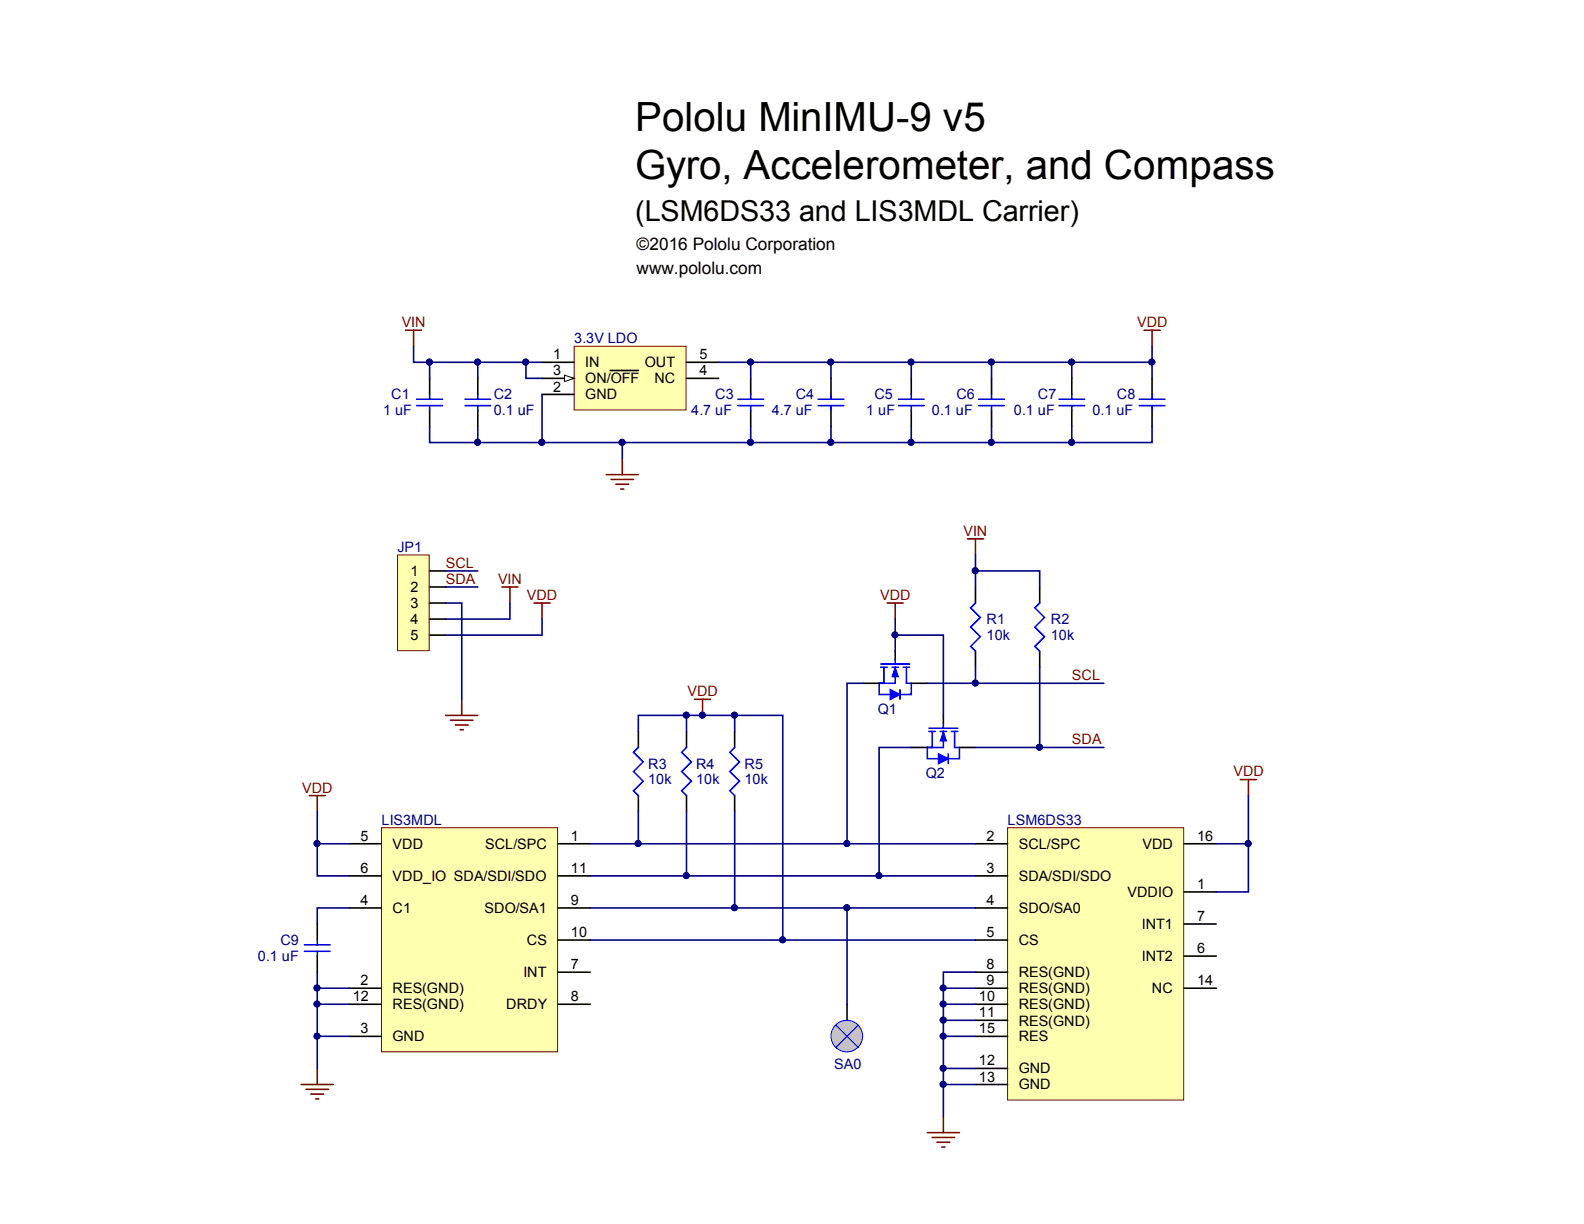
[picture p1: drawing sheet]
<svg xmlns="http://www.w3.org/2000/svg" width="279mm" height="216mm" viewBox="0 0 279 216" stroke-linecap="round" stroke-linejoin="round" font-family="sans-serif">
<path d="M177.7 146h31.1v48h-31.1z" fill="#ffffb0" stroke="#800000" stroke-width=".18"/>
<g fill="none" stroke="#000" stroke-width=".28">
<path d="M157.9 114.9v1.4M172.1 103.5v2.9M172.1 114.9v2.8M183.4 103.5v2.9M183.4 114.9v2.8M112.6 129v2.8M121.1 129v2.8M129.6 129v2.8M112.6 140.3v2.9M121.1 140.3v2.9M129.6 140.3v2.9M172.1 148.8h5.6"/>
<path d="M172.1 154.5h5.6M208.9 157.3h5.6M208.9 148.8h5.6M172.1 160.2h5.6M172.1 165.8h5.6M172.1 171.5h5.6M172.1 174.3h5.6M172.1 177.1h5.6M172.1 180h5.6M208.9 168.6h5.6M208.9 163h5.6M208.9 174.3h5.6"/>
<path d="M172.1 188.5h5.6M172.1 191.3h5.6M172.1 182.8h5.6"/>
</g>
<path d="M170.6 95h2.9M172.1 95v2.9M122.5 123.4h2.8M123.9 123.4v2.8M218.8 137.5h2.8M220.2 137.5v2.8M163.6 199.8h5.6M166.4 197v2.8M164.4 200.6h4M165.3 201.5h2.2M166.1 202.3h.6" fill="none" stroke="#800000" stroke-width=".28"/>
<circle cx="123.9" cy="126.1" r=".52" fill="#000080" stroke="#000080" stroke-width=".18"/>
<g fill="none" stroke="#00f" stroke-width=".28">
<path d="M155.4 117.1h5.1M155.4 117.7h1.1M155.9 117.7v2.8M157.3 117.7h1.2M157.9 116.3v.8M157.9 117.7v2.8M159.3 117.7h1.2M159.9 117.7v2.8h.8M172.1 106.4l-.9 .8 1.7 1.7-1.7 1.7 1.7 1.7-1.7 1.7 .9 .9M183.4 106.4l-.9 .8 1.7 1.7-1.7 1.7 1.7 1.7-1.7 1.7 .9 .9M112.6 131.8l-.9 .9 1.7 1.7-1.7 1.7 1.7 1.7-1.7 1.7 .9 .8M121.1 131.8l-.9 .9 1.7 1.7-1.7 1.7 1.7 1.7-1.7 1.7 .9 .8"/>
<path d="M129.6 131.8l-.9 .9 1.7 1.7-1.7 1.7 1.7 1.7-1.7 1.7 .9 .8"/>
</g>
<path d="M157.9 117.7l.6 1.7h-1.2z" fill="#00f"/>
<path d="M157.9 117.7l.6 1.7h-1.2z" fill="none" stroke="#00f" stroke-width=".18"/>
<path d="M155.1 120.5h2.8" fill="none" stroke="#00f" stroke-width=".28"/>
<path d="M157.1 121.7l1.7 .8-1.7 .9z" fill="#00f"/>
<path d="M155.1 120.5v2h2M157.1 121.7l1.7 .8-1.7 .9zM158.8 121.7v1.7M160.7 120.5v2h-1.9M163.9 128.4h5M163.9 129h1.1M164.4 129v2.8M165.8 129h1.2M166.4 127.6v.8M166.4 129v2.8M167.8 129h1.1M168.4 129v2.8h.8" fill="none" stroke="#00f" stroke-width=".28"/>
<path d="M152.2 120.5h2.9M160.7 120.5h2.9M166.4 126.2v1.4" fill="none" stroke="#000" stroke-width=".28"/>
<path d="M166.4 129l.6 1.7h-1.2z" fill="#00f"/>
<path d="M166.4 129l.6 1.7h-1.2z" fill="none" stroke="#00f" stroke-width=".18"/>
<path d="M163.6 131.8h2.8" fill="none" stroke="#00f" stroke-width=".28"/>
<path d="M165.5 133l1.7 .8-1.7 .9z" fill="#00f"/>
<path d="M163.6 131.8v2h1.9M165.5 133l1.7 .8-1.7 .9zM167.2 133v1.7M169.2 131.8v2h-2" fill="none" stroke="#00f" stroke-width=".28"/>
<path d="M160.7 131.8h2.9M169.2 131.8h2.9" fill="none" stroke="#000" stroke-width=".28"/>
<path d="M67.3 146h31.1v39.5h-31.1z" fill="#ffffb0" stroke="#800000" stroke-width=".18"/>
<g fill="none" stroke="#000" stroke-width=".28">
<path d="M61.6 154.5h5.7M61.6 148.8h5.7M98.4 154.5h5.7M98.4 148.8h5.7M56 163v2.8M56 168.6v2.9M61.6 160.2h5.7M61.6 174.3h5.7M61.6 177.1h5.7M98.4 160.2h5.7M98.4 165.8h5.7M98.4 171.5h5.7"/>
<path d="M98.4 177.1h5.7M61.6 182.8h5.7"/>
</g>
<path d="M53.7 166.7h4.5M53.7 167.8h4.5M56 165.8v.9M56 167.8v.8" fill="none" stroke="#00f" stroke-width=".28"/>
<path d="M54.5 140.3h2.9M56 140.3v2.9M53.1 191.3h5.7M54 192.1h3.9M54.8 193h2.3M55.7 193.8h.5M56 188.5v2.8" fill="none" stroke="#800000" stroke-width=".28"/>
<path d="M70.1 97.9h5.6v16.9h-5.6z" fill="#ffffb0" stroke="#800000" stroke-width=".18"/>
<path d="M75.8 100.7h2.8M75.8 103.5h2.8M75.8 109.2h2.8M75.8 106.4h2.8M75.8 112h2.8" fill="none" stroke="#000" stroke-width=".28"/>
<path d="M88.5 103.5h2.9M89.9 103.5v2.9M94.2 106.4h2.8M95.6 106.4v2.8M78.6 126.2h5.7M79.5 127h3.9M80.3 127.9h2.3M81.2 128.7h.5M81.4 123.4v2.8" fill="none" stroke="#800000" stroke-width=".28"/>
<path d="M101.3 61.1h19.7v11.2h-19.7z" fill="#ffffb0" stroke="#800000" stroke-width=".18"/>
<path d="M95.6 63.9h5.7M95.6 66.7h5.7" fill="none" stroke="#000" stroke-width=".28"/>
<path d="M99.6 66.2l1.7 .5-1.7 .6z" fill="#fff"/>
<path d="M99.6 66.2l1.7 .5-1.7 .6z" fill="none" stroke="#000" stroke-width=".18"/>
<g fill="none" stroke="#000" stroke-width=".28">
<path d="M75.8 66.7v2.9M75.8 72.4v2.8M84.3 66.7v2.9M84.3 72.4v2.8M95.6 69.6h5.7M107.6 65.3h5M121.1 63.9h5.7M121.1 66.7h5.7M132.4 66.7v2.9M132.4 72.4v2.8M146.6 66.7v2.9M146.6 72.4v2.8"/>
<path d="M160.7 66.7v2.9M160.7 72.4v2.8M174.9 66.7v2.9M174.9 72.4v2.8M189.1 66.7v2.9M189.1 72.4v2.8M203.2 66.7v2.9M203.2 72.4v2.8M149.4 177.1v2.9"/>
</g>
<g fill="none" stroke="#00f" stroke-width=".28">
<path d="M73.5 70.4h4.5M73.5 71.5h4.5M75.8 69.6v.8M75.8 71.5v.9M82 70.4h4.5M82 71.5h4.5M84.3 69.6v.8M84.3 71.5v.9M130.2 70.4h4.5M130.2 71.5h4.5M132.4 69.6v.8M132.4 71.5v.9"/>
<path d="M144.3 70.4h4.5M144.3 71.5h4.5M146.6 69.6v.8M146.6 71.5v.9M158.5 70.4h4.5M158.5 71.5h4.5M160.7 69.6v.8M160.7 71.5v.9M172.6 70.4h4.6M172.6 71.5h4.6M174.9 69.6v.8M174.9 71.5v.9"/>
<path d="M186.8 70.4h4.5M186.8 71.5h4.5M189.1 69.6v.8M189.1 71.5v.9M200.9 70.4h4.6M200.9 71.5h4.6M203.2 69.6v.8M203.2 71.5v.9"/>
</g>
<path d="M71.5 58.2h2.9M73 58.2v2.9M201.8 58.2h2.8M203.2 58.2v2.9M106.9 83.7h5.7M107.8 84.6h3.9M108.6 85.4h2.3M109.5 86.3h.5M109.8 80.9v2.8M156.5 106.4h2.8M157.9 106.4v2.8" fill="none" stroke="#800000" stroke-width=".28"/>
<g fill="none" stroke="#000080" stroke-width=".28">
<path d="M73 61.1v2.8h22.6M75.8 75.2v2.9h127.4v-2.9M75.8 63.9v2.8M84.3 63.9v2.8M84.3 75.2v2.9M92.8 63.9v2.8h2.8M95.6 69.6v8.5M109.8 78.1v2.8M126.8 63.9h76.4M132.4 63.9v2.8M132.4 75.2v2.9M146.6 63.9v2.8"/>
<path d="M146.6 75.2v2.9M160.7 63.9v2.8M160.7 75.2v2.9M174.9 63.9v2.8M174.9 75.2v2.9M189.1 63.9v2.8M189.1 75.2v2.9M203.2 61.1v5.6M172.1 97.9v2.8h11.3v2.8M78.6 106.4h2.8v17M78.6 100.7h5.7M78.6 103.5h5.7"/>
<path d="M89.9 106.4v2.8h-11.3M95.6 109.2v2.8h-17M157.9 109.2v5.7M157.9 112h8.5v14.2M172.1 117.7v2.8h-8.5M172.1 100.7v2.8M183.4 117.7v14.1h-11.3M112.6 129v-2.8h17v2.8M121.1 126.2v2.8M129.6 126.2h8.5v39.6M152.2 120.5h-2.8v28.3M160.7 131.8h-5.6v22.7"/>
<path d="M172.1 120.5h22.6M183.4 131.8h11.3M56 143.2v5.6h5.6M56 148.8v5.7h5.6M104.1 154.5h68M104.1 148.8h68M112.6 143.2v5.6M121.1 143.2v11.3M129.6 143.2v17M220.2 140.3v8.5h-5.7M220.2 148.8v8.5h-5.7M56 171.5v17"/>
<path d="M56 174.3h5.6M56 177.1h5.6M61.6 160.2h-5.6v2.8M104.1 165.8h68M172.1 180h-5.7v2.8M172.1 177.1h-5.7v2.9M172.1 174.3h-5.7v2.8M172.1 171.5h-5.7v2.8M56 182.8h5.6M172.1 191.3h-5.7v5.7M172.1 188.5h-5.7v2.8M172.1 182.8h-5.7v5.7"/>
</g>
<g fill="#000080" stroke="#000080" stroke-width=".18">
<circle cx="220.2" cy="148.8" r=".52"/>
<circle cx="138" cy="165.8" r=".52"/>
<circle cx="166.4" cy="191.3" r=".52"/>
<circle cx="166.4" cy="188.4" r=".52"/>
<circle cx="166.4" cy="182.8" r=".52"/>
<circle cx="166.4" cy="179.9" r=".52"/>
<circle cx="166.4" cy="177.1" r=".52"/>
<circle cx="166.4" cy="174.3" r=".52"/>
<circle cx="121" cy="154.4" r=".52"/>
<circle cx="121" cy="126.1" r=".52"/>
<circle cx="112.6" cy="148.8" r=".52"/>
<circle cx="172" cy="100.7" r=".52"/>
<circle cx="55.9" cy="182.8" r=".52"/>
<circle cx="55.9" cy="148.8" r=".52"/>
<circle cx="55.9" cy="174.3" r=".52"/>
<circle cx="55.9" cy="177.1" r=".52"/>
<circle cx="75.7" cy="63.9" r=".52"/>
<circle cx="84.2" cy="63.9" r=".52"/>
<circle cx="92.7" cy="63.9" r=".52"/>
<circle cx="109.7" cy="78" r=".52"/>
<circle cx="84.2" cy="78" r=".52"/>
<circle cx="132.4" cy="78" r=".52"/>
<circle cx="146.5" cy="78" r=".52"/>
<circle cx="146.5" cy="63.9" r=".52"/>
<circle cx="174.9" cy="63.9" r=".52"/>
<circle cx="132.4" cy="63.9" r=".52"/>
<circle cx="95.6" cy="78" r=".52"/>
<circle cx="160.7" cy="63.9" r=".52"/>
<circle cx="160.7" cy="78" r=".52"/>
<circle cx="174.9" cy="78" r=".52"/>
<circle cx="189" cy="78" r=".52"/>
<circle cx="203.2" cy="63.9" r=".52"/>
<circle cx="189" cy="63.9" r=".52"/>
<circle cx="129.5" cy="160.1" r=".52"/>
<circle cx="129.5" cy="126.1" r=".52"/>
<circle cx="123.9" cy="126.1" r=".52"/>
<circle cx="155" cy="154.4" r=".52"/>
<circle cx="149.4" cy="148.8" r=".52"/>
<circle cx="172" cy="120.5" r=".52"/>
<circle cx="183.3" cy="131.8" r=".52"/>
<circle cx="157.9" cy="112" r=".52"/>
</g>
<circle cx="149.4" cy="182.8" r="2.79" fill="#c0c0c0" stroke="#00f" stroke-width=".18"/>
<path d="M147.4 180.8l4 4M151.4 180.8l-4 4" fill="none" stroke="#00f" stroke-width=".18"/>
<path d="M104.1 160.2h68M149.4 160.2v16.9" fill="none" stroke="#000080" stroke-width=".28"/>
<g fill="#000080" stroke="#000080" stroke-width=".18">
<circle cx="129.5" cy="160.1" r=".52"/>
<circle cx="149.4" cy="160.1" r=".52"/>
</g>
<g font-size="7.1">
<text x="112" y="23.1">Pololu MinIMU-9 v5</text>
<text x="112" y="31.5">Gyro, Accelerometer, and Compass</text>
</g>
<text font-size="5.1" x="112" y="39.1">(LSM6DS33 and LIS3MDL Carrier)</text>
<g font-size="3">
<text x="112.3" y="44">©2016 Pololu Corporation</text>
<text x="112.3" y="48.3">www.pololu.com</text>
</g>
<g font-size="2.5" fill="#800000">
<text x="70.9" y="57.7">VIN</text>
<text x="200.6" y="57.7">VDD</text>
<text x="170" y="94.5">VIN</text>
<text x="78.6" y="100.2">SCL</text>
<text x="78.6" y="103">SDA</text>
<text x="87.9" y="103">VIN</text>
<text x="92.9" y="105.8">VDD</text>
<text x="155.2" y="105.8">VDD</text>
<text x="189.1" y="119.9">SCL</text>
<text x="121.3" y="122.8">VDD</text>
<text x="189.1" y="131.3">SDA</text>
<text x="217.6" y="136.9">VDD</text>
<text x="53.3" y="139.8">VDD</text>
</g>
<g font-size="2.5">
<text x="97.6" y="63.4">1</text>
<text x="103.2" y="64.8">IN</text>
<text x="113.7" y="64.8">OUT</text>
<text x="123.4" y="63.4">5</text>
<text x="97.6" y="66.2">3</text>
<text x="97.6" y="69.1">2</text>
<text x="103.2" y="67.6">ON/OFF</text>
<text x="103.2" y="70.4">GND</text>
<text x="115.4" y="67.6">NC</text>
<text x="123.4" y="66.2">4</text>
<text x="72.4" y="101.6">1</text>
<text x="72.4" y="104.4">2</text>
<text x="72.4" y="107.3">3</text>
<text x="72.4" y="110.1">4</text>
<text x="72.4" y="112.9">5</text>
<text x="63.6" y="148.3">5</text>
<text x="69.3" y="149.7">VDD</text>
<text x="85.6" y="149.7">SCL/SPC</text>
<text x="100.7" y="148.3">1</text>
<text x="174" y="148.3">2</text>
<text x="179.7" y="149.7">SCL/SPC</text>
<text x="201.5" y="149.7">VDD</text>
<text x="211.1" y="148.3">16</text>
<text x="63.6" y="153.9">6</text>
<text x="69.3" y="155.4">VDD_IO SDA/SDI/SDO</text>
<text x="100.7" y="153.9">11</text>
<text x="174" y="153.9">3</text>
<text x="179.7" y="155.4">SDA/SDI/SDO</text>
<text x="63.6" y="159.6">4</text>
<text x="69.3" y="161">C1</text>
<text x="85.5" y="161">SDO/SA1</text>
<text x="100.7" y="159.6">9</text>
<text x="174" y="159.6">4</text>
<text x="179.7" y="161">SDO/SA0</text>
<text x="198.9" y="158.2">VDDIO</text>
<text x="211.1" y="156.8">1</text>
<text x="92.9" y="166.7">CS</text>
<text x="100.7" y="165.3">10</text>
<text x="174" y="165.3">5</text>
<text x="179.7" y="166.7">CS</text>
<text x="201.4" y="163.9">INT1</text>
<text x="211.1" y="162.5">7</text>
<text x="63.6" y="173.8">2</text>
<text x="92.3" y="172.4">INT</text>
<text x="100.7" y="170.9">7</text>
<text x="174" y="170.9">8</text>
<text x="174" y="173.8">9</text>
<text x="179.7" y="172.4">RES(GND)</text>
<text x="201.4" y="169.6">INT2</text>
<text x="211.1" y="168.1">6</text>
<text x="211.1" y="173.8">14</text>
<text x="62.2" y="176.6">12</text>
<text x="69.3" y="175.2">RES(GND)</text>
<text x="69.3" y="178">RES(GND)</text>
<text x="89.3" y="178">DRDY</text>
<text x="100.7" y="176.6">8</text>
<text x="172.7" y="176.6">10</text>
<text x="172.7" y="179.5">11</text>
<text x="179.7" y="175.2">RES(GND)</text>
<text x="179.7" y="178">RES(GND)</text>
<text x="203.2" y="175.2">NC</text>
<text x="63.6" y="182.2">3</text>
<text x="69.3" y="183.7">GND</text>
<text x="172.7" y="182.2">15</text>
<text x="179.7" y="180.9">RES(GND)</text>
<text x="179.7" y="183.7">RES</text>
<text x="172.7" y="187.9">12</text>
<text x="172.7" y="190.8">13</text>
<text x="179.7" y="189.3">GND</text>
<text x="179.7" y="192.1">GND</text>
</g>
<g font-size="2.5" fill="#000080">
<text x="101.3" y="60.5">3.3V LDO</text>
<text x="69" y="70.4">C1</text>
<text x="87.1" y="70.4">C2</text>
<text x="126.2" y="70.4">C3</text>
<text x="140.4" y="70.4">C4</text>
<text x="154.2" y="70.4">C5</text>
<text x="168.7" y="70.4">C6</text>
<text x="183.1" y="70.4">C7</text>
<text x="197" y="70.4">C8</text>
<text x="67.6" y="73.3">1 uF</text>
<text x="87.1" y="73.3">0.1 uF</text>
<text x="121.9" y="73.3">4.7 uF</text>
<text x="136.1" y="73.3">4.7 uF</text>
<text x="152.8" y="73.3">1 uF</text>
<text x="164.4" y="73.3">0.1 uF</text>
<text x="178.8" y="73.3">0.1 uF</text>
<text x="192.7" y="73.3">0.1 uF</text>
<text x="70.1" y="97.4">JP1</text>
<text x="174" y="112.9">10k</text>
<text x="174" y="110.1">R1</text>
<text x="185.4" y="112.9">10k</text>
<text x="185.4" y="110.1">R2</text>
<text x="154.8" y="125.9">Q1</text>
<text x="114.3" y="135.6">R3</text>
<text x="122.8" y="135.6">R4</text>
<text x="131.3" y="135.6">R5</text>
<text x="163.3" y="137.3">Q2</text>
<text x="114.3" y="138.4">10k</text>
<text x="122.8" y="138.4">10k</text>
<text x="131.3" y="138.4">10k</text>
<text x="67.3" y="145.5">LIS3MDL</text>
<text x="177.7" y="145.5">LSM6DS33</text>
<text x="49.5" y="166.7">C9</text>
<text x="45.5" y="169.6">0.1 uF</text>
<text x="147.1" y="188.5">SA0</text>
</g>
</svg>
